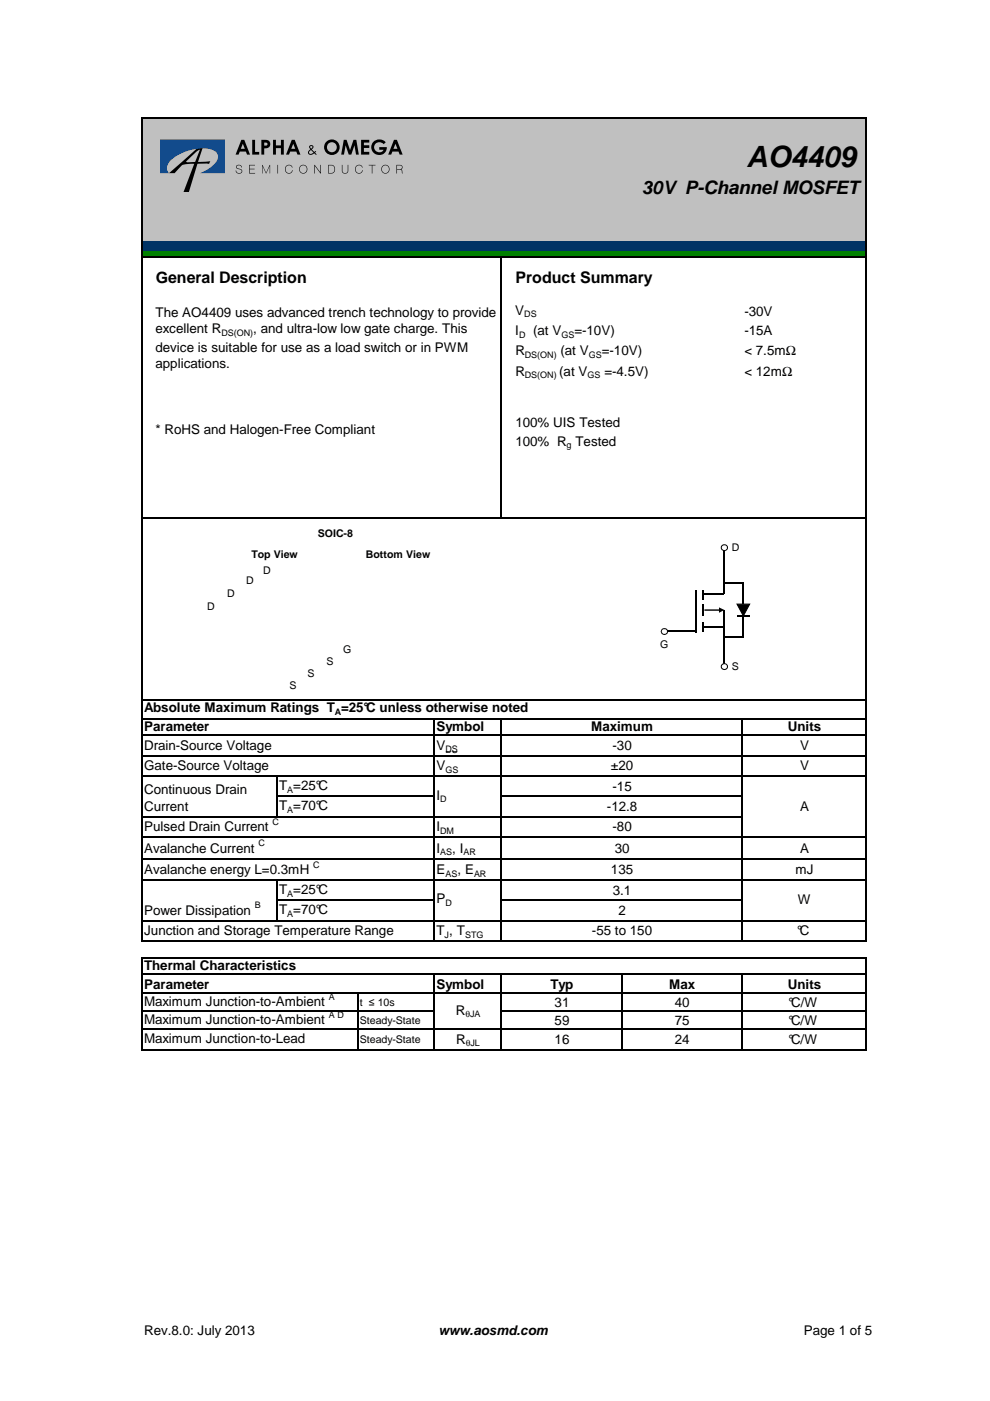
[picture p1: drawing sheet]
<svg xmlns="http://www.w3.org/2000/svg" width="210mm" height="297mm" viewBox="0 0 210 297" stroke-linecap="round" stroke-linejoin="round" font-family="sans-serif">
<path d="M30.1 25.2h153.6v25.9h-153.6z" fill="#c0c0c0"/>
<path d="M30.1 51.1h153.6v2.2h-153.6z" fill="#003365"/>
<path d="M30.1 53.3h153.6v1.3h-153.6z" fill="#008000"/>
<path d="M30 25v134.3M30.1 25.1h153.7M183.6 25.2v134.1M30.1 54.5h153.7M106.3 54.7v55.2M30.1 109.8h153.7M30.1 148.5h153.7M30.1 152.4h153.7M30.1 155.9h153.7M92 152.5v6.8M106.3 152.5v6.8M157.3 152.5v6.8" fill="none" stroke="#000" stroke-width=".25"/>
<g fill="#251a05">
<path d="M51.5 30.5h1.5l-.1 .1-.5 .2-.7 2.1a1.63 1.63 0 0 0 1.8-.5v.1a.59 .59 0 0 1-.5 .7l-2.5-.1 .1-.1 .5-.2 .7-2-.4-.2z"/>
<path d="M54.3 30.5h1.3a.72 .72 0 0 1 1 .3 .72 .72 0 0 1-.4 1 .74 .74 0 0 1-1.1 0l.1-.1a.62 .62 0 0 0 .6-.3 .62 .62 0 0 0-.1-.7l-.4 .1-.7 1.9-.1 .2 .5 .1-.1 .1-1.4 .1 .4-.3 .4-.9 .3-1.2-.3-.2z"/>
<path d="M57.1 30.5h1.5l-.1 .1-.4 .1-.3 1h.9h.6l.3-1-.4-.1 .1-.1h1.4l-.5 .2-.1 .3-.6 1.9 .3 .1v.1l-1.4-.1a.75 .75 0 0 0 .7-.8l.1-.3h-1.5l-.4 1 .4 .1v.1h-1.5l.1-.1 .4-.1 .2-.5 .6-1.7-.4-.1z"/>
<path d="M73.5 30.5h1l.3 1.8 1-1.3a1.21 1.21 0 0 1 1.4-.5l-.5 .4-.6 2 .4 .1-.1 .2-1.4-.1v-.1a.69 .69 0 0 0 .7-.8l.4-1.2-1.8 2.2h-.1l-.3-2.1-.6 1.7 .3 .2v.2h-1.1l.5-.4 .7-1.7 .1-.3-.4-.1z"/>
<path d="M77.5 30.5h2.7l-.1 .7-.2-.1a.52 .52 0 0 0-.3-.4 .52 .52 0 0 0-.5 0h-.5l-.3 1a.81 .81 0 0 0 1.1-.4h.1l-.3 1h-.2l.1-.3a.66 .66 0 0 0-1-.1l-.3 .9a1.61 1.61 0 0 0 2-.4v.1a.86 .86 0 0 1-1.3 .6l-1.9 .1v-.2a.46 .46 0 0 0 .7-.4l.6-1.9h-.4z"/>
<path d="M80.9 31.1a1.99 1.99 0 0 1 2.5-.3l-.2 .4a1 1 0 0 0-1-.6 1 1 0 0 0-.9 .8 .98 .98 0 0 0 .1 1.6 .68 .68 0 0 0 .8-.2 .68 .68 0 0 0 .1-.7l-.2-.1v-.1h1.3l-.3 .2a1.24 1.24 0 0 1-1.6 1.1 1.01 1.01 0 0 1-1.2-.5 1.01 1.01 0 0 1 .3-1.2z"/>
<path d="M47.9 35l.6-.1 .5 .1-.2 .4-.1-.4h-.5a.63 .63 0 0 0 .3 1.1 .81 .81 0 0 1-.2 1.1 .81 .81 0 0 1-1.1-.2l.1-.4a.54 .54 0 0 0 .7 .5 .54 .54 0 0 0 .2-.8l-.1-.2a.67 .67 0 0 1-.2-1.1z"/>
<path d="M50.2 34.9h1.7l-.2 .5a.58 .58 0 0 0-.9-.3l-.3 .8a.7 .7 0 0 0 .9-.2l-.2 .7a.44 .44 0 0 0-.4-.4 .44 .44 0 0 0-.4 .2l-.2 .8a1.17 1.17 0 0 0 1.3-.2l-.1 .1a.88 .88 0 0 1-1 .3h-1l.3-.1 .2-.4 .5-1.5z"/>
<path d="M53 34.9h.7l.1 1.8 1.1-1.3a.7 .7 0 0 1 1-.5l-.4 .3-.5 1.4-.1 .4 .3 .2h-1l.4-.2 .6-1.7-1.6 1.9-.2-1.9-.7 1.6 .3 .3h-.9l.1-.1a3.1 3.1 0 0 0 1.1-1.9z"/>
<path d="M56.9 34.9h.9l-.4 .3-.5 1.5-.1 .4 .3 .1h-1l.4-.2 .5-1.6 .1-.3z"/>
<path d="M58.9 35.3l.6-.3 1-.1 .3 .1-.2 .5a.76 .76 0 0 0-.7-.6 .76 .76 0 0 0-.7 .5l-.3 .4a.86 .86 0 0 0 .2 1.3 .86 .86 0 0 0 1.2-.4 .89 .89 0 0 1-1.4 .5 1.12 1.12 0 0 1 0-1.9z"/>
<path d="M65.1 34.9h.7l.7 1.8 .6-1.6-.3-.2h.8l-.3 .3-.8 2.1-1-2.1-.5 1.8 .2 .2h-.8l.3-.2 .3-.6 .4-1.3z"/>
<path d="M71.9 34.9h.9l-.4 .3-.4 1.7a.87 .87 0 0 0 1 .2 .87 .87 0 0 0 .5-.8l.3-1.2-.2-.2h.8a.77 .77 0 0 0-.6 .9 1.39 1.39 0 0 1-1.7 1.4 .62 .62 0 0 1-.3-.9l.3-1.1z"/>
<path d="M75.5 35.3l.5-.3 1-.1 .4 .1-.3 .5a.76 .76 0 0 0-.6-.6 .76 .76 0 0 0-.8 .5l-.3 .4a.86 .86 0 0 0 .2 1.3 .86 .86 0 0 0 1.3-.4 .89 .89 0 0 1-1.5 .5 1.12 1.12 0 0 1 .1-1.9z"/>
<path d="M78.4 34.8l2.1 .1-.2 .5-.2-.4h-.6l-.6 2 .2 .2h-.9l.4-.2 .6-2-.6 .1-.4 .2z"/>
<path d="M49.7 30.4h.3l.2 2a.4 .4 0 0 0 .3 .6v.2h-1.4l.4-.3v-.7h-.8l-.5 .6 .3 .2v.1l-1.1 .1 .6-.4zM49.4 31.2l-.6 .8h.7z"/>
<path d="M62.3 30.4h.2l.2 2a.4 .4 0 0 0 .4 .6l-.1 .2h-1.4l.5-.3-.1-.7h-.8l-.5 .6 .4 .2-.1 .1-1.1 .1 .6-.4zM61.9 31.2l-.6 .8h.7z"/>
<path d="M65.7 30.8l.5-.2a.51 .51 0 0 1 .8 .3 .51 .51 0 0 1-.6 .6l-.1 .1 .4 .7a.44 .44 0 0 0 .3-.7l1-.1-1.2 1a.5 .5 0 0 0 .8 .2 .81 .81 0 0 1-1.4 .2 1.31 1.31 0 0 1-1.8 0 1.26 1.26 0 0 1 1.2-1.2 .58 .58 0 0 1 .1-.9zM65.3 32a.48 .48 0 0 0 0 .8 .48 .48 0 0 0 .8-.2l-.5-.7zM66 30.9a.29 .29 0 0 0 .1 .5 .29 .29 0 0 0 .4-.3 .27 .27 0 0 0-.1-.4 .27 .27 0 0 0-.4 .2z"/>
<path d="M70 31.1l.9-.6a1.18 1.18 0 0 1 1.3 .1 1.18 1.18 0 0 1 .4 1.2 1.91 1.91 0 0 1-3.1 .9 1.58 1.58 0 0 1 .5-1.6zM70.7 30.9a1.64 1.64 0 0 0-.4 2 1.52 1.52 0 0 0 1.6-2.1l-.5-.2z"/>
<path d="M85.3 30.4h.3l.1 2a.4 .4 0 0 0 .4 .6v.2h-1.5l.5-.3v-.7h-.9l-.4 .6 .3 .2v.1l-1.1 .1 .5-.4zM85 31.2l-.6 .8h.7z"/>
<path d="M61.7 35.4a1.21 1.21 0 0 1 2 0 1.42 1.42 0 0 1-.5 1.5 1.42 1.42 0 0 1-1.6 .1 1.24 1.24 0 0 1 .1-1.6zM62.3 35.2l-.4 .5a.85 .85 0 0 0-.2 .9 .85 .85 0 0 0 .6 .6 1.46 1.46 0 0 0 1-2.1l-.4-.1z"/>
<path d="M68.5 34.9h.4a1.17 1.17 0 0 1 1.6 1.3 2.24 2.24 0 0 1-2.5 1h-.2l.4-.2 .5-1.7 .1-.2zM69.1 35l-.6 2a1.2 1.2 0 0 0 1.4-.3 1.2 1.2 0 0 0 .1-1.5z"/>
<path d="M81.2 35.4a1.21 1.21 0 0 1 2.1 0 1.42 1.42 0 0 1-.5 1.5 1.42 1.42 0 0 1-1.7 .1 1.24 1.24 0 0 1 .1-1.6zM81.8 35.2l-.4 .5a.85 .85 0 0 0-.2 .9 .85 .85 0 0 0 .6 .6 1.46 1.46 0 0 0 1.1-2.1l-.5-.1z"/>
<path d="M84.7 34.9a1.15 1.15 0 0 1 1.5 .6l-.2 .4-.5 .3a1.1 1.1 0 0 0 .6 1h-.5l-.5-1-.3 .1-.2 .7 .2 .2h-.8l.3-.2 .5-1.6 .1-.3zM85.3 35l-.4 .9 .2 .2a.55 .55 0 0 0 .7-.4 .55 .55 0 0 0-.4-.7z"/>
<path d="M33.9 36.9h1.2a3.8 3.8 0 0 1 2.3-1.7l1.7-.1-2.2 5.5h1.1l1.8-5.5h2.4l.2-.5-2.5 .2 1-2.8-1.4 .2zM37.4 34.7l2.2-2 .7-.3-1 2.4h-1.5z"/>
</g>
<path d="M46.8 33.9h39.8" fill="none" stroke="#251a05" stroke-width=".21"/>
<path d="M31.7 30.4h13.8v6.5h-5.2a5.4 5.4 0 0 0 3.8-3.1 1.58 1.58 0 0 0-1.4-1.5 10.1 10.1 0 0 0-8.8 2.5 1.46 1.46 0 0 0 0 2.1h-2.2z" fill="#014990"/>
<path d="M149.1 125v2.1M149.1 128.1v2.5M149.1 131.8v2.1" fill="none" stroke="#000" stroke-width=".42"/>
<path d="M141.5 133.9h6.1M147.6 125v9.1M149.1 132.9h4.5M153.6 123.5h4" fill="none" stroke="#000" stroke-width=".3"/>
<path d="M153.6 116.5v9.5h-4.5M153.6 129.3v11.6M157.6 130.6v4.5h-4M157.6 123.5v4.6" fill="none" stroke="#000" stroke-width=".25"/>
<g fill="#000">
<path d="M149.4 129.2h3.3v.3h-3.3zM152.4 128.8l1.2 .5-1.2 .6z"/>
<path d="M156.1 128h3l-1.5 2.8zM156.3 128.2l.1-.1 1.3 2.4h-.2l1.3-2.4 .2 .1z"/>
</g>
<path d="M156.3 128.1h2.7l-1.4 2.5z" fill="#000"/>
<circle cx="153.6" cy="116.1" r=".66" fill="#fff"/>
<path d="M152.8 116.1a.75 .75 0 0 1 1.5 0 .75 .75 0 0 1-1.5 0zM153 116.1a.55 .55 0 0 0 1.1 0 .55 .55 0 0 0-1.1 0z" fill="#000"/>
<circle cx="140.9" cy="133.9" r=".64" fill="#fff"/>
<path d="M140.1 133.9a.77 .77 0 0 1 1.5 0 .77 .77 0 0 1-1.5 0zM140.3 133.9a.55 .55 0 0 0 1.1 0 .55 .55 0 0 0-1.1 0z" fill="#000"/>
<circle cx="153.6" cy="141.4" r=".66" fill="#fff"/>
<path d="M152.8 141.3a.75 .75 0 0 1 1.5 0 .75 .75 0 0 1-1.5 0zM153 141.4a.55 .55 0 0 0 1.1 0 .55 .55 0 0 0-1.1 0z" fill="#000"/>
<path d="M156.3 130.6h2.7" fill="none" stroke="#000" stroke-width=".3"/>
<g fill="none" stroke="#000" stroke-width=".25">
<path d="M30 159.3v40.3M92 159.3v40.3M106.3 159.3v40.3M157.3 159.3v40.3M183.6 159.3v40.3M30.1 160.2h153.7M30.1 164.5h153.7M30.1 173.2h127.3M30.1 177.5h153.7M58.6 164.7v8.6M58.8 168.9h33.3M106.4 168.9h51"/>
<path d="M30.1 182h153.7M30.1 186.6h153.7M30.1 195.2h153.7M30.1 199.5h153.7M58.6 186.7v8.6M58.8 190.9h33.3M106.4 190.9h51M30 202.9v19.8M30.1 214.3h62M30.1 203h153.7M30.1 206.5h153.7M30.1 210.4h153.7"/>
<path d="M30.1 218.2h153.7M75.9 210.6v12.1M92 206.7v16M106.3 206.7v16M106.4 214.3h77.4M131.8 206.7v16M157.3 206.7v16M183.6 203.2v19.5M30.1 222.5h153.7"/>
</g>
<path d="M30.5 25.4h79.7v19.5h-79.7z" fill="#c0c0c0"/>
<g fill="#000">
<path d="M53.5 29.6h.6v2.6h.9v.6h-1.5zM57.9 29.6h.6v1.2h1.1v-1.2h.6v3.2h-.6v-1.4h-1.1v1.4h-.6zM72.9 29.6h.6l.7 2.2 .8-2.2h.5l.6 3.2h-.6l-.3-2-.7 2h-.6l-.6-2-.4 2h-.6zM76.6 29.6h1.7v.6h-1.1v.6h1.1v.6h-1.1v.8h1.1v.6h-1.7zM79.1 30.1a1.84 1.84 0 0 1 2.7 .1l-.4 .4a1.11 1.11 0 0 0-1.6-.3 1.11 1.11 0 0 0-.2 1.6 1.11 1.11 0 0 0 1.6 0l.1-.1h-.9v-.6h1.6a1.65 1.65 0 0 1-2.2 1.6 1.65 1.65 0 0 1-.7-2.7z"/>
<path d="M39.7 34l2-1.9 .7-.4-1 2.6h-1.9zM35.8 36.7h1.2l.6-.7a2.7 2.7 0 0 1 3.1-1.3h.5l-2.3 6h1.1l1.9-6h2.4l.3-.6-2.6 .2 1-3-1.1 .1-.3 .2z"/>
<path d="M51.2 29.6h.6l1.2 3.2h-.6l-.3-.7h-1.3l-.2 .7h-.6zM51.5 30.5l-.4 1.1h.8z"/>
<path d="M56 30.2v.7a.43 .43 0 0 0 .5 0 .43 .43 0 0 0 .2-.5zM55.4 29.6h.7a.95 .95 0 0 1 1.2 1 .95 .95 0 0 1-1.3 .9v1.3h-.6z"/>
<path d="M62.2 30.5l-.4 1.1h.8zM61.9 29.6h.6l1.2 3.2h-.6l-.3-.7h-1.3l-.2 .7h-.7z"/>
<path d="M65.7 31.2a.3 .3 0 0 0 .6 0 .3 .3 0 0 0-.6 0zM65.7 32a.4 .4 0 0 0 0 .7 .4 .4 0 0 0 .6-.2l.2-.2-.6-.5zM65.7 30.9a.48 .48 0 0 1 .7 .1 .48 .48 0 0 1-.3 .7l.5 .5 .3-.2 .1 .2-.2 .2 .4 .4h-.3l-.3-.3a.69 .69 0 0 1-.7 .3 .69 .69 0 0 1-.6-.6l.5-.6-.3-.4z"/>
<path d="M69.3 31.2a1.06 1.06 0 0 0 2.1 0 1.06 1.06 0 0 0-2.1 0zM68.7 31.2a1.65 1.65 0 0 1 3.3 0 1.65 1.65 0 0 1-3.3 0z"/>
<path d="M83.8 30.5l-.4 1.1h.9zM83.5 29.6h.6l1.3 3.2h-.7l-.2-.7h-1.3l-.3 .7h-.6z"/>
</g>
<path d="M33.9 29.6h13.8v7.1h-5.3a6.8 6.8 0 0 0 3.7-2.9 1.54 1.54 0 0 0-1.3-2.1 9.9 9.9 0 0 0-8.9 2.7 1.62 1.62 0 0 0-.1 2.3h-1.9z" fill="#124b8c"/>
<g fill="#000">
<path d="M50.1 35.1a.69 .69 0 0 1 .7-.1 .69 .69 0 0 1 .5 .5h-.1a.47 .47 0 0 0-.5-.5 .47 .47 0 0 0-.4 .6l.4 .2a.58 .58 0 0 1 .6 .7 .58 .58 0 0 1-.9 .3 .4 .4 0 0 1-.3-.6 .56 .56 0 0 0 .6 .5 .56 .56 0 0 0 .5-.6l-.5-.2a.5 .5 0 0 1-.6-.2 .5 .5 0 0 1 0-.6zM52.8 35h1.3v.1h-1.2v.7h1.1v.1h-1.1v.8h1.2v.1h-1.3zM55.6 35l.8 1.6 .9-1.6v1.8l-.1-1.6-.7 1.6-.8-1.6-.1 1.6zM58.8 35h.2v1.8h-.2zM60.7 35.2a.78 .78 0 0 1 .7-.3 .78 .78 0 0 1 .6 .6h-.1a.76 .76 0 0 0-1.1-.3 .76 .76 0 0 0-.1 1.2 .67 .67 0 0 0 .7 .3 .67 .67 0 0 0 .5-.6h.1a.85 .85 0 0 1-1.1 .7 .85 .85 0 0 1-.4-1.3zM66.6 35l1.3 1.6v-1.6h.1v1.8l-1.2-1.6v1.6h-.2zM72.5 35h.1v1.2a.56 .56 0 0 0 .6 .5 .56 .56 0 0 0 .5-.5v-1.2h.1v1.2a.68 .68 0 0 1-.6 .6 .68 .68 0 0 1-.7-.6zM75.5 35.2a.78 .78 0 0 1 .8-.3 .78 .78 0 0 1 .6 .6h-.1a.76 .76 0 0 0-1.2-.3 .76 .76 0 0 0-.1 1.2 .67 .67 0 0 0 .8 .3 .67 .67 0 0 0 .5-.6h.1a.85 .85 0 0 1-1.1 .7 .85 .85 0 0 1-.5-1.3zM78.2 35h1.4v.1h-.6v1.7h-.2v-1.7h-.6z"/>
<path d="M63.5 35.8a.8 .8 0 0 1 1.6 0 .8 .8 0 0 1-1.6 0zM63.4 35.9a.91 .91 0 0 0 1.8 0 .91 .91 0 0 0-1.8 0z"/>
<path d="M69.7 35.1h.6a.82 .82 0 0 1 .6 .8 .82 .82 0 0 1-.6 .8h-.6zM69.6 35v1.8h.7a.93 .93 0 0 0 .7-.9 .93 .93 0 0 0-.7-.9z"/>
<path d="M80.9 35.8a.8 .8 0 0 1 1.6 0 .8 .8 0 0 1-1.6 0zM80.8 35.9a.95 .95 0 0 0 1.9 0 .95 .95 0 0 0-1.9 0z"/>
<path d="M84.2 35.1h.6a.4 .4 0 0 1 .4 .4 .4 .4 0 0 1-.5 .4h-.5zM84.1 35v1.8h.1v-.8l.9 .1 .1 .6 .2 .1-.1-.6-.2-.3a.51 .51 0 0 0 .2-.6 .51 .51 0 0 0-.5-.3z"/>
</g>
<text font-size="6.2" x="158.3" y="35.3">AO4409</text>
<text font-size="3.9" x="136.1" y="41.2">30V P-Channel MOSFET</text>
<g font-size="3.4">
<text x="33" y="59.9">General Description</text>
<text x="109.3" y="59.9">Product Summary</text>
</g>
<g font-size="2.8">
<text x="33" y="67.2">The AO4409 uses advanced trench technology to provide</text>
<text x="33" y="70.7">excellent R</text>
<text x="53.7" y="70.7">, and ultra-low low gate charge. This</text>
<text x="109.3" y="71">I</text>
<text x="109.3" y="66.7">V</text>
<text x="113" y="71">(at V</text>
<text x="121.8" y="71">=-10V)</text>
<text x="157.8" y="71">-15A</text>
<text x="157.8" y="66.9">-30V</text>
<text x="33" y="74.5">device is suitable for use as a load switch or in PWM</text>
<text x="109.3" y="75.4">R</text>
<text x="118.8" y="75.4">(at V</text>
<text x="127.6" y="75.4">=-10V)</text>
<text x="157.8" y="75.4">&lt; 7.5mΩ</text>
<text x="33" y="78.1">applications.</text>
<text x="109.3" y="79.7">R</text>
<text x="118.6" y="79.7">(at V</text>
<text x="128.1" y="79.7">=-4.5V)</text>
<text x="157.8" y="79.7">&lt; 12mΩ</text>
<text x="33" y="92.1">* RoHS and Halogen-Free Compliant</text>
<text x="109.3" y="90.6">100% UIS Tested</text>
<text x="109.3" y="94.5">100% R Tested</text>
<text x="30.6" y="151">Absolute Maximum Ratings T =25°C unless otherwise noted</text>
<text x="30.6" y="155.1">Parameter</text>
<text x="92.5" y="155.1">Symbol</text>
<text x="125.3" y="155.1">Maximum</text>
<text x="167" y="155.1">Units</text>
<text x="30.6" y="159">Drain-Source Voltage</text>
<text x="92.5" y="159">V</text>
<text x="129.9" y="159">-30</text>
<text x="169.6" y="159">V</text>
<text x="30.6" y="163.3">Gate-Source Voltage</text>
<text x="59.2" y="167.5">T =25°C</text>
<text x="92.5" y="163.3">V</text>
<text x="129.5" y="163.3">±20</text>
<text x="129.9" y="167.6">-15</text>
<text x="169.6" y="163.3">V</text>
<text x="30.6" y="168.4">Continuous Drain</text>
<text x="30.6" y="172">Current</text>
<text x="59.2" y="171.8">T =70°C</text>
<text x="92.5" y="169.5">I</text>
<text x="128.7" y="172">-12.8</text>
<text x="169.6" y="171.9">A</text>
<text x="30.6" y="176.3">Pulsed Drain Current</text>
<text x="92.5" y="176.3">I</text>
<text x="129.9" y="176.3">-80</text>
<text x="30.6" y="185.3">Avalanche energy L=0.3mH</text>
<text x="30.6" y="180.8">Avalanche Current</text>
<text x="92.5" y="180.8">I</text>
<text x="92.5" y="185.3">E</text>
<text x="95.9" y="180.8">, I</text>
<text x="97" y="185.3">, E</text>
<text x="129.5" y="185.3">135</text>
<text x="130.3" y="180.8">30</text>
<text x="168.7" y="185.3">mJ</text>
<text x="169.6" y="180.8">A</text>
<text x="59.2" y="189.5">T =25°C</text>
<text x="92.5" y="191.6">P</text>
<text x="129.9" y="189.7">3.1</text>
<text x="169.2" y="191.7">W</text>
<text x="30.6" y="194">Power Dissipation</text>
<text x="59.2" y="193.8">T =70°C</text>
<text x="131.1" y="194">2</text>
<text x="30.6" y="198.3">Junction and Storage Temperature Range</text>
<text x="92.5" y="198.3">T , T</text>
<text x="125.5" y="198.3">-55 to 150</text>
<text x="169" y="198.3">°C</text>
<text x="30.6" y="205.7">Thermal Characteristics</text>
<text x="30.6" y="209.6">Parameter</text>
<text x="92.5" y="209.6">Symbol</text>
<text x="116.7" y="209.6">Typ</text>
<text x="141.9" y="209.6">Max</text>
<text x="167" y="209.6">Units</text>
<text x="30.6" y="213.3">Maximum Junction-to-Ambient</text>
<text x="96.6" y="215.1">R</text>
<text x="117.6" y="213.5">31</text>
<text x="143.1" y="213.5">40</text>
<text x="167.2" y="213.5">°C/W</text>
<text x="30.6" y="221.2">Maximum Junction-to-Lead</text>
<text x="30.6" y="217.2">Maximum Junction-to-Ambient</text>
<text x="96.7" y="221.3">R</text>
<text x="117.6" y="221.3">16</text>
<text x="117.6" y="217.4">59</text>
<text x="143.1" y="217.4">75</text>
<text x="143.1" y="221.3">24</text>
<text x="167.2" y="221.3">°C/W</text>
<text x="167.2" y="217.4">°C/W</text>
<text x="30.6" y="283">Rev.8.0: July 2013</text>
<text x="93" y="283">www.aosmd.com</text>
<text x="170.4" y="283">Page 1 of 5</text>
</g>
<g font-size="2.2">
<text x="67.4" y="113.7">SOIC-8</text>
<text x="53.3" y="118.3">Top View</text>
<text x="77.6" y="118.3">Bottom View</text>
<text x="155.2" y="116.9">D</text>
<text x="52.2" y="123.9">D</text>
<text x="55.8" y="121.6">D</text>
<text x="43.9" y="129.2">D</text>
<text x="48.2" y="126.6">D</text>
<text x="140" y="137.4">G</text>
<text x="65.2" y="143.5">S</text>
<text x="69.2" y="141.1">S</text>
<text x="72.8" y="138.3">G</text>
<text x="155.2" y="142">S</text>
<text x="61.4" y="146">S</text>
<text x="76.3" y="213.2">t ≤ 10s</text>
<text x="76.3" y="217.1">Steady-State</text>
<text x="76.3" y="221.2">Steady-State</text>
</g>
<g font-size="1.9">
<text x="46.9" y="71.2">DS(ON)</text>
<text x="110.1" y="71.6">D</text>
<text x="111.2" y="67.3">DS</text>
<text x="119" y="71.6">GS</text>
<text x="111.3" y="75.9">DS(ON)</text>
<text x="124.8" y="75.9">GS</text>
<text x="111.3" y="80.2">DS(ON)</text>
<text x="124.6" y="80.2">GS</text>
<text x="120.1" y="95.1">g</text>
<text x="71" y="151.5">A</text>
<text x="94.4" y="159.5">DS</text>
<text x="94.4" y="163.9">GS</text>
<text x="60.9" y="168.1">A</text>
<text x="60.9" y="172.4">A</text>
<text x="93.3" y="170.1">D</text>
<text x="54.8" y="179.4">C</text>
<text x="57.8" y="174.9">C</text>
<text x="93.3" y="176.8">DM</text>
<text x="66.4" y="183.9">C</text>
<text x="93.3" y="181.4">AS</text>
<text x="94.4" y="185.9">AS</text>
<text x="98.3" y="181.4">AR</text>
<text x="100.5" y="185.9">AR</text>
<text x="60.9" y="190.1">A</text>
<text x="54" y="192.6">B</text>
<text x="60.9" y="194.4">A</text>
<text x="94.4" y="192.1">D</text>
<text x="94.3" y="198.8">J</text>
<text x="98.6" y="198.8">STG</text>
<text x="69.7" y="211.9">A</text>
<text x="69.7" y="215.8">A D</text>
<text x="98.7" y="215.7">θJA</text>
<text x="98.8" y="221.9">θJL</text>
</g>
</svg>
